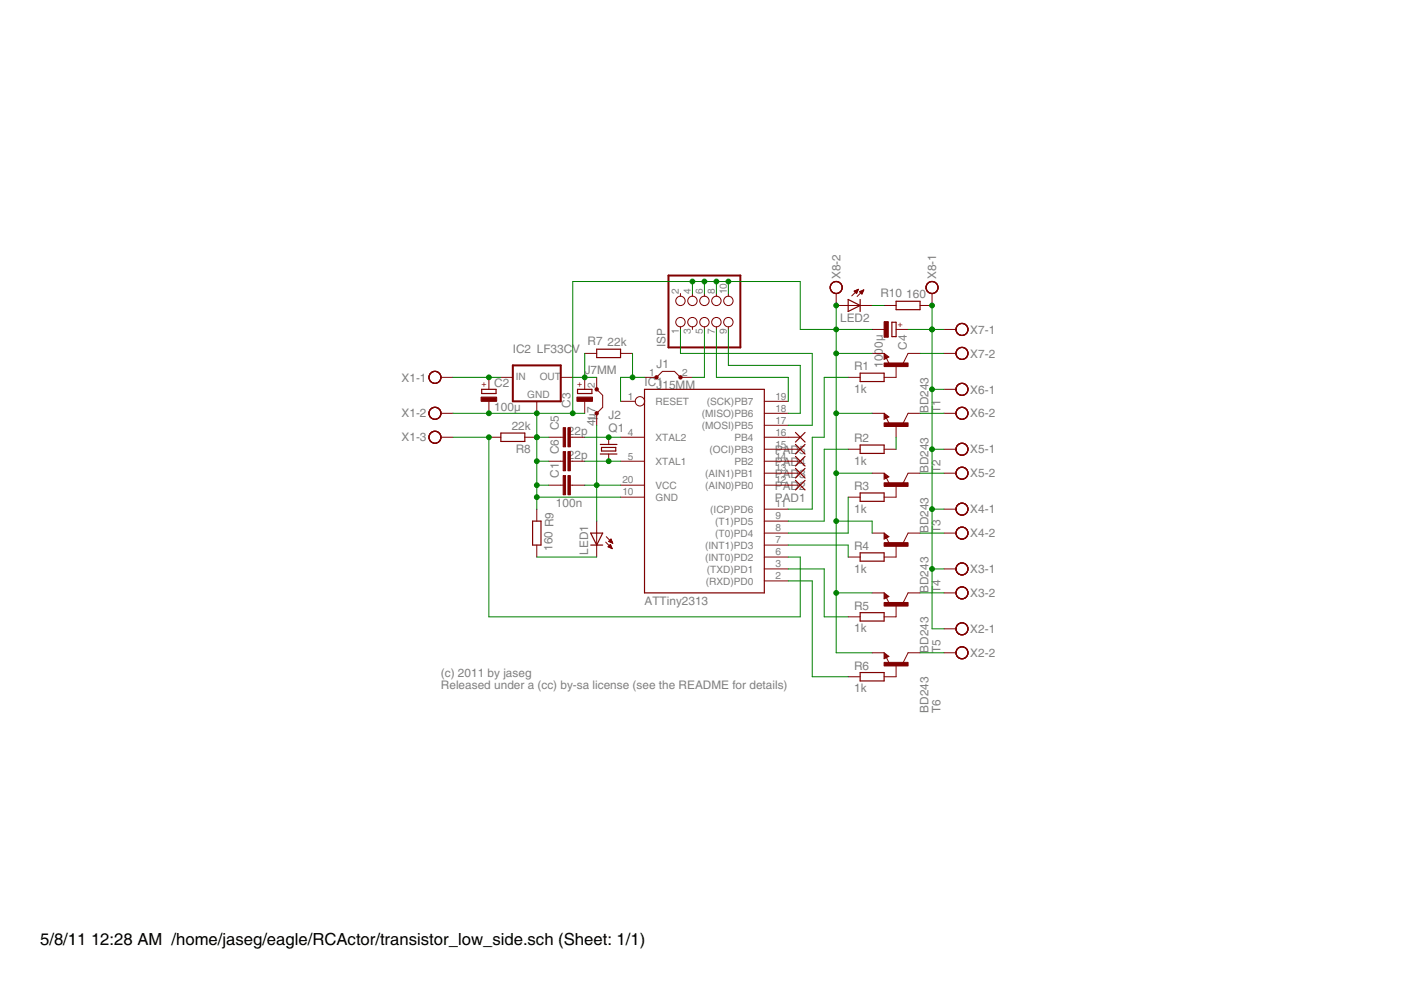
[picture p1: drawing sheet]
<svg xmlns="http://www.w3.org/2000/svg" width="297mm" height="210mm" viewBox="0 0 297 210" stroke-linecap="round" stroke-linejoin="round" font-family="sans-serif">
<g fill="#800000" stroke="#800000" stroke-width=".21">
<path d="M162 85.1h5.1z"/>
<path d="M162 87.6h5.1z"/>
<path d="M162 90.2h5.1z"/>
<path d="M162 92.7h5.1z"/>
<path d="M162 95.2h5.1z"/>
<path d="M162 97.8h5.1z"/>
<path d="M162 100.3h5.1z"/>
<path d="M162 102.9h5.1z"/>
<path d="M162 107.9h5.1z"/>
<path d="M162 110.5h5.1z"/>
<path d="M162 113h5.1z"/>
<path d="M162 115.6h5.1z"/>
<path d="M162 118.1h5.1z"/>
<path d="M162 120.6h5.1z"/>
<path d="M162 123.2h5.1z"/>
<path d="M131.6 105.4h5z"/>
<path d="M131.6 102.9h5z"/>
<path d="M131.6 97.8h5z"/>
<path d="M131.6 92.7h5z"/>
<path d="M131.6 85.1h3.1z"/>
<path d="M93.5 80h2.5z"/>
<path d="M93.5 87.6h2.5z"/>
<path d="M93.5 92.7h2.5z"/>
<path d="M200.1 133.3h2.6z"/>
<path d="M200.1 138.4h2.6z"/>
<path d="M200.1 120.6h2.6z"/>
<path d="M200.1 125.7h2.6z"/>
<path d="M200.1 107.9h2.6z"/>
<path d="M200.1 113h2.6z"/>
<path d="M200.1 95.2h2.6z"/>
<path d="M200.1 100.3h2.6z"/>
<path d="M200.1 82.5h2.6z"/>
<path d="M200.1 87.6h2.6z"/>
<path d="M200.1 69.8h2.6z"/>
<path d="M200.1 74.9h2.6z"/>
<path d="M106.2 80h2.5z"/>
<path d="M113.8 85.1v2.5z"/>
<path d="M118.9 80h2.5z"/>
<path d="M116.4 102.9h2.5z"/>
<path d="M121.4 102.9h2.6z"/>
<path d="M118.9 102.9h.5z"/>
<path d="M120.9 102.9h.5z"/>
<path d="M103.7 85.1v2.5z"/>
<path d="M103.7 80v2.5z"/>
<path d="M124 85.1v2.5z"/>
<path d="M124 80v2.5z"/>
<path d="M197.6 62.2v2.6z"/>
<path d="M177.3 62.2v2.6z"/>
<path d="M184.9 69.8h2.5z"/>
<path d="M190 69.8h2.5z"/>
<path d="M190 77.5v2.5z"/>
<path d="M184.9 74.9h2.5z"/>
<path d="M192.5 74.9h2.6z"/>
<path d="M192.5 74.9l-1 2.1z"/>
<path d="M187.4 74.9l1.1 .8z"/>
<path d="M187.4 74.9v1.3z"/>
<path d="M187.4 76.2l1.1-.5z"/>
<path d="M187.9 75.9l.6 1.3z"/>
<path d="M187.4 80h2.6z"/>
<path d="M179.8 80h2.6z"/>
<path d="M187.4 95.2h2.6z"/>
<path d="M179.8 95.2h2.6z"/>
<path d="M187.4 105.4h2.6z"/>
<path d="M179.8 105.4h2.6z"/>
<path d="M187.4 118.1h2.6z"/>
<path d="M179.8 118.1h2.6z"/>
<path d="M187.4 130.8h2.6z"/>
<path d="M179.8 130.8h2.6z"/>
<path d="M187.4 143.5h2.6z"/>
<path d="M179.8 143.5h2.6z"/>
<path d="M190 90.2v2.5z"/>
<path d="M184.9 87.6h2.5z"/>
<path d="M192.5 87.6h2.6z"/>
<path d="M192.5 87.6l-1 2.1z"/>
<path d="M187.4 87.6l1.1 .8z"/>
<path d="M187.4 87.6v1.3z"/>
<path d="M187.4 88.9l1.1-.5z"/>
<path d="M187.9 88.6l.6 1.3z"/>
<path d="M190 102.9v2.5z"/>
<path d="M184.9 100.3h2.5z"/>
<path d="M192.5 100.3h2.6z"/>
<path d="M192.5 100.3l-1 2.1z"/>
<path d="M187.4 100.3l1.1 .8z"/>
<path d="M187.4 100.3v1.3z"/>
<path d="M187.4 101.6l1.1-.5z"/>
<path d="M187.9 101.3l.6 1.3z"/>
<path d="M190 115.6v2.5z"/>
<path d="M184.9 113h2.5z"/>
<path d="M192.5 113h2.6z"/>
<path d="M192.5 113l-1 2.1z"/>
<path d="M187.4 113l1.1 .8z"/>
<path d="M187.4 113v1.3z"/>
<path d="M187.4 114.3l1.1-.5z"/>
<path d="M187.9 114l.6 1.3z"/>
<path d="M190 128.2v2.6z"/>
<path d="M184.9 125.7h2.5z"/>
<path d="M192.5 125.7h2.6z"/>
<path d="M192.5 125.7l-1 2z"/>
<path d="M187.4 125.7l1.1 .8z"/>
<path d="M187.4 125.7v1.3z"/>
<path d="M187.4 127l1.1-.5z"/>
<path d="M187.9 126.7l.6 1.3z"/>
<path d="M190 140.9v2.6z"/>
<path d="M184.9 138.4h2.5z"/>
<path d="M192.5 138.4h2.6z"/>
<path d="M192.5 138.4l-1 2z"/>
<path d="M187.4 138.4l1.1 .8z"/>
<path d="M187.4 138.4v1.3z"/>
<path d="M187.4 139.7l1.1-.5z"/>
<path d="M187.9 139.4l.6 1.3z"/>
<path d="M144.3 69.3v.5z"/>
<path d="M144.3 62.2v.6z"/>
<path d="M146.8 69.3v.5z"/>
<path d="M146.8 62.2v.6z"/>
<path d="M149.3 69.3v.5z"/>
<path d="M149.3 62.2v.6z"/>
<path d="M151.9 69.3v.5z"/>
<path d="M151.9 62.2v.6z"/>
<path d="M154.4 69.3v.5z"/>
<path d="M154.4 62.2v.6z"/>
<path d="M129.1 92.7v1.5z"/>
<path d="M129.1 96.3v1.5z"/>
<path d="M116.4 92.7h2.5z"/>
<path d="M121.4 92.7h2.6z"/>
<path d="M118.9 92.7h.5z"/>
<path d="M120.9 92.7h.5z"/>
<path d="M116.4 97.8h2.5z"/>
<path d="M121.4 97.8h2.6z"/>
<path d="M118.9 97.8h.5z"/>
<path d="M120.9 97.8h.5z"/>
<path d="M124 74.9h2.5z"/>
<path d="M131.6 74.9h2.5z"/>
<path d="M103.7 92.7h2.5z"/>
<path d="M111.3 92.7h2.5z"/>
<path d="M136.6 80h2.6z"/>
<path d="M144.3 80h2.5z"/>
<path d="M139.2 80l1.3-1.3z"/>
<path d="M140.5 78.7h2.5z"/>
<path d="M143 78.7l1.3 1.3z"/>
<path d="M126.5 87.6v2.6z"/>
<path d="M126.5 80v2.5z"/>
<path d="M126.5 87.6l1.3-1.2z"/>
<path d="M127.8 83.8v2.6z"/>
<path d="M126.5 82.5l1.3 1.3z"/>
<path d="M167.1 102.9h2.6z"/>
<path d="M167.1 100.3h2.6z"/>
<path d="M167.1 97.8h2.6z"/>
<path d="M167.1 95.2h2.6z"/>
<path d="M167.1 92.7h2.6z"/>
<path d="M126.5 115.6v2.5z"/>
<path d="M126.5 110.5v2.5z"/>
<path d="M126.5 113v2.6z"/>
<path d="M128.5 113.8l1.4 1.4z"/>
<path d="M128.4 114.9l1.4 1.4z"/>
<path d="M129.5 114.3l.4 .9z"/>
<path d="M129.5 114.3l-.4 .5z"/>
<path d="M129.1 114.8l.8 .4z"/>
<path d="M129.6 115.1h.3z"/>
<path d="M129.4 114.9h.4z"/>
<path d="M129.1 114.8h.7z"/>
<path d="M129.1 114.7h.6z"/>
<path d="M129.3 114.6h.4z"/>
<path d="M129.4 114.4h.2z"/>
<path d="M129.4 115.4l.4 .9z"/>
<path d="M129.4 115.4l-.5 .5z"/>
<path d="M128.9 115.9l.9 .4z"/>
<path d="M129.4 116.1h.3z"/>
<path d="M129.1 116h.6z"/>
<path d="M128.9 115.9h.7z"/>
<path d="M129.1 115.8h.5z"/>
<path d="M129.2 115.7h.3z"/>
<path d="M129.3 115.5h.2z"/>
<path d="M113.8 107.9v2.6z"/>
<path d="M113.8 115.6v2.5z"/>
<path d="M182.4 64.8h2.5z"/>
<path d="M177.3 64.8h2.5z"/>
<path d="M179.8 64.8h2.6z"/>
<path d="M180.6 62.7l1.4-1.4z"/>
<path d="M181.7 62.9l1.4-1.4z"/>
<path d="M181.1 61.7l.9-.4z"/>
<path d="M181.1 61.7l.5 .5z"/>
<path d="M182 61.3l-.4 .9z"/>
<path d="M181.5 62.1h.1z"/>
<path d="M181.4 62h.3z"/>
<path d="M181.3 61.9h.5z"/>
<path d="M181.1 61.8h.7z"/>
<path d="M181.3 61.7h.6z"/>
<path d="M181.6 61.5h.3z"/>
<path d="M181.8 61.4h.2z"/>
<path d="M182.2 61.8l.9-.3z"/>
<path d="M182.2 61.8l.5 .6z"/>
<path d="M183.1 61.5l-.4 .9z"/>
<path d="M182.6 62.3h.2z"/>
<path d="M182.5 62.1h.3z"/>
<path d="M182.4 62h.5z"/>
<path d="M182.3 61.9h.6z"/>
<path d="M182.4 61.8h.6z"/>
<path d="M182.7 61.7h.3z"/>
<path d="M187.4 64.8h2.6z"/>
<path d="M195.1 64.8h2.5z"/>
</g>
<g fill="none" stroke="#800000" stroke-width=".21">
<circle cx="144.3" cy="68.3" r=".99"/>
<circle cx="144.3" cy="63.8" r=".99"/>
<circle cx="146.8" cy="68.3" r=".99"/>
<circle cx="146.8" cy="63.8" r=".99"/>
<circle cx="149.3" cy="68.3" r=".99"/>
<circle cx="149.3" cy="63.8" r=".99"/>
<circle cx="151.9" cy="68.3" r=".99"/>
<circle cx="151.9" cy="63.8" r=".99"/>
<circle cx="154.4" cy="63.8" r=".99"/>
<circle cx="154.4" cy="68.3" r=".99"/>
<circle cx="135.7" cy="85.1" r=".99"/>
</g>
<g fill="#800000" stroke="#800000" stroke-width=".25">
<path d="M136.6 82.5h25.4z"/>
<path d="M162 82.5v43.2z"/>
<path d="M136.6 125.7h25.4z"/>
<path d="M136.6 82.5v43.2z"/>
<path d="M102.1 83.4h3.1z"/>
<path d="M105.2 82.5v.9z"/>
<path d="M102.1 82.5v.9z"/>
<path d="M102.1 82.5h3.1z"/>
<path d="M122.4 83.4h3.1z"/>
<path d="M125.5 82.5v.9z"/>
<path d="M122.4 82.5v.9z"/>
<path d="M122.4 82.5h3.1z"/>
<path d="M189.1 68.3v3.1z"/>
<path d="M189.1 71.4h.9z"/>
<path d="M189.1 68.3h.9z"/>
<path d="M190 68.3v3.1z"/>
<path d="M187.6 75.2v.7z"/>
<path d="M187.6 75.2l.6 .5z"/>
<path d="M187.7 75.9l.5-.2z"/>
<path d="M187.7 75.6v.3z"/>
<path d="M187.7 75.6l.3 .1z"/>
<path d="M182.4 80.9h5z"/>
<path d="M182.4 79.1h5z"/>
<path d="M187.4 79.1v1.8z"/>
<path d="M182.4 79.1v1.8z"/>
<path d="M182.4 96.1h5z"/>
<path d="M182.4 94.4h5z"/>
<path d="M187.4 94.4v1.7z"/>
<path d="M182.4 94.4v1.7z"/>
<path d="M182.4 106.3h5z"/>
<path d="M182.4 104.5h5z"/>
<path d="M187.4 104.5v1.8z"/>
<path d="M182.4 104.5v1.8z"/>
<path d="M182.4 119h5z"/>
<path d="M182.4 117.2h5z"/>
<path d="M187.4 117.2v1.8z"/>
<path d="M182.4 117.2v1.8z"/>
<path d="M182.4 131.7h5z"/>
<path d="M182.4 129.9h5z"/>
<path d="M187.4 129.9v1.8z"/>
<path d="M182.4 129.9v1.8z"/>
<path d="M182.4 144.4h5z"/>
<path d="M182.4 142.6h5z"/>
<path d="M187.4 142.6v1.8z"/>
<path d="M182.4 142.6v1.8z"/>
<path d="M187.6 87.9v.7z"/>
<path d="M187.6 87.9l.6 .5z"/>
<path d="M187.7 88.6l.5-.2z"/>
<path d="M187.7 88.3v.3z"/>
<path d="M187.7 88.3l.3 .1z"/>
<path d="M187.6 100.6v.7z"/>
<path d="M187.6 100.6l.6 .5z"/>
<path d="M187.7 101.3l.5-.2z"/>
<path d="M187.7 101v.3z"/>
<path d="M187.7 101l.3 .1z"/>
<path d="M187.6 113.3v.7z"/>
<path d="M187.6 113.3l.6 .5z"/>
<path d="M187.7 114l.5-.2z"/>
<path d="M187.7 113.7v.3z"/>
<path d="M187.7 113.7l.3 .1z"/>
<path d="M187.6 126v.7z"/>
<path d="M187.6 126l.6 .5z"/>
<path d="M187.7 126.7l.5-.2z"/>
<path d="M187.7 126.3v.4z"/>
<path d="M187.7 126.3l.3 .2z"/>
<path d="M187.6 138.7v.7z"/>
<path d="M187.6 138.7l.6 .5z"/>
<path d="M187.7 139.4l.5-.2z"/>
<path d="M187.7 139v.4z"/>
<path d="M187.7 139l.3 .2z"/>
<path d="M127.5 95.6h3.1z"/>
<path d="M130.6 94.9v.7z"/>
<path d="M127.5 94.9h3.1z"/>
<path d="M127.5 94.9v.7z"/>
<path d="M127.3 94.2h3.5z"/>
<path d="M127.3 96.3h3.5z"/>
<path d="M126.5 74h5.1z"/>
<path d="M126.5 75.8h5.1z"/>
<path d="M126.5 74v1.8z"/>
<path d="M131.6 74v1.8z"/>
<path d="M106.2 91.8h5.1z"/>
<path d="M106.2 93.6h5.1z"/>
<path d="M106.2 91.8v1.8z"/>
<path d="M111.3 91.8v1.8z"/>
<path d="M168.7 101.9l2 2z"/>
<path d="M170.7 101.9l-2 2z"/>
<path d="M168.7 99.3l2 2z"/>
<path d="M170.7 99.3l-2 2z"/>
<path d="M168.7 96.8l2 2z"/>
<path d="M170.7 96.8l-2 2z"/>
<path d="M168.7 94.2l2 2.1z"/>
<path d="M170.7 94.2l-2 2.1z"/>
<path d="M168.7 91.7l2 2z"/>
<path d="M170.7 91.7l-2 2z"/>
<path d="M125.2 113l1.3 2.6z"/>
<path d="M127.8 113l-1.3 2.6z"/>
<path d="M125.2 115.6h1.3z"/>
<path d="M126.5 115.6h1.3z"/>
<path d="M125.2 113h1.3z"/>
<path d="M126.5 113h1.3z"/>
<path d="M114.7 110.5v5.1z"/>
<path d="M112.9 110.5v5.1z"/>
<path d="M112.9 110.5h1.8z"/>
<path d="M112.9 115.6h1.8z"/>
<path d="M179.8 66l2.6-1.2z"/>
<path d="M179.8 63.5l2.6 1.3z"/>
<path d="M182.4 64.8v1.2z"/>
<path d="M182.4 63.5v1.3z"/>
<path d="M179.8 64.8v1.2z"/>
<path d="M179.8 63.5v1.3z"/>
<path d="M190 63.9h5.1z"/>
<path d="M190 65.7h5.1z"/>
<path d="M190 63.9v1.8z"/>
<path d="M195.1 63.9v1.8z"/>
</g>
<g fill="none" stroke="#800000" stroke-width=".25">
<circle cx="177.3" cy="61" r="1.27"/>
<circle cx="197.6" cy="61" r="1.27"/>
<circle cx="204" cy="74.9" r="1.27"/>
<circle cx="204" cy="69.8" r="1.27"/>
<circle cx="92.2" cy="87.6" r="1.27"/>
<circle cx="92.2" cy="92.7" r="1.27"/>
<circle cx="92.2" cy="80" r="1.27"/>
<circle cx="204" cy="95.2" r="1.27"/>
<circle cx="204" cy="87.6" r="1.27"/>
<circle cx="204" cy="82.5" r="1.27"/>
<circle cx="204" cy="107.9" r="1.27"/>
<circle cx="204" cy="113" r="1.27"/>
<circle cx="204" cy="100.3" r="1.27"/>
<circle cx="204" cy="138.4" r="1.27"/>
<circle cx="204" cy="120.6" r="1.27"/>
<circle cx="204" cy="125.7" r="1.27"/>
<circle cx="204" cy="133.3" r="1.27"/>
</g>
<g fill="#800000" stroke="#800000" stroke-width=".42">
<path d="M108.7 85.1h10.2z"/>
<path d="M118.9 77.5v7.6z"/>
<path d="M108.7 77.5h10.2z"/>
<path d="M108.7 77.5v7.6z"/>
<path d="M157 58.4v15.3z"/>
<path d="M141.7 58.4h15.3z"/>
<path d="M141.7 58.4v15.3z"/>
<path d="M141.7 73.7h15.3z"/>
</g>
<g fill="#800000" stroke="#800000" stroke-width=".21">
<path d="M120.4 100.8h.5v4.1h-.5z"/>
<path d="M119.4 100.8h.5v4.1h-.5z"/>
<path d="M102 84.2h3.3v.9h-3.3z"/>
<path d="M122.3 84.2h3.3v.9h-3.3z"/>
<path d="M187.4 68.2h.9v3.3h-.9z"/>
<path d="M187.4 77h5.1v.7h-5.1z"/>
<path d="M187.4 89.7h5.1v.7h-5.1z"/>
<path d="M187.4 102.4h5.1v.7h-5.1z"/>
<path d="M187.4 115.1h5.1v.7h-5.1z"/>
<path d="M187.4 127.7h5.1v.8h-5.1z"/>
<path d="M187.4 140.4h5.1v.8h-5.1z"/>
<path d="M120.4 90.7h.5v4h-.5z"/>
<path d="M119.4 90.7h.5v4h-.5z"/>
<path d="M120.4 95.8h.5v4h-.5z"/>
<path d="M119.4 95.8h.5v4h-.5z"/>
</g>
<g fill="none" stroke="#800000" stroke-width=".42">
<circle cx="126.5" cy="82.5" r=".25"/>
<circle cx="126.5" cy="87.6" r=".25"/>
<circle cx="139.2" cy="80" r=".25"/>
<circle cx="144.3" cy="80" r=".25"/>
</g>
<g fill="#008000" stroke="#008000" stroke-width=".21">
<path d="M190 92.7v2.5z"/>
<path d="M172.2 143.5h7.6z"/>
<path d="M172.2 123.2v20.3z"/>
<path d="M167.1 123.2h5.1z"/>
<path d="M174.7 130.8h5.1z"/>
<path d="M174.7 120.6v10.2z"/>
<path d="M167.1 120.6h7.6z"/>
<path d="M179.8 115.6v2.5z"/>
<path d="M167.1 115.6h12.7z"/>
<path d="M174.7 80h5.1z"/>
<path d="M174.7 80v12.7z"/>
<path d="M172.2 92.7h2.5z"/>
<path d="M172.2 92.7v15.2z"/>
<path d="M167.1 107.9h5.1z"/>
<path d="M174.7 95.2h5.1z"/>
<path d="M174.7 95.2v15.3z"/>
<path d="M167.1 110.5h7.6z"/>
<path d="M179.8 105.4v7.6z"/>
<path d="M167.1 113h12.7z"/>
<path d="M146.8 59.7v2.5z"/>
<path d="M146.8 59.7h2.5z"/>
<path d="M149.3 59.7h2.6z"/>
<path d="M151.9 59.7h2.5z"/>
<path d="M154.4 59.7v2.5z"/>
<path d="M151.9 59.7v2.5z"/>
<path d="M149.3 59.7v2.5z"/>
<path d="M103.7 87.6h10.1z"/>
<path d="M113.8 87.6h7.6z"/>
<path d="M121.4 87.6h2.6z"/>
<path d="M113.8 105.4h17.8z"/>
<path d="M113.8 102.9v2.5z"/>
<path d="M113.8 97.8v5.1z"/>
<path d="M113.8 92.7v5.1z"/>
<path d="M113.8 87.6v5.1z"/>
<path d="M113.8 102.9h2.6z"/>
<path d="M113.8 97.8h2.6z"/>
<path d="M113.8 92.7h2.6z"/>
<path d="M96 87.6h7.7z"/>
<path d="M121.4 59.7h25.4z"/>
<path d="M154.4 59.7h15.3z"/>
<path d="M169.7 59.7v10.1z"/>
<path d="M177.3 69.8h7.6z"/>
<path d="M177.3 69.8v5.1z"/>
<path d="M177.3 74.9h7.6z"/>
<path d="M177.3 138.4h7.6z"/>
<path d="M177.3 125.7v12.7z"/>
<path d="M177.3 110.5v15.2z"/>
<path d="M177.3 100.3v10.2z"/>
<path d="M177.3 87.6v12.7z"/>
<path d="M177.3 74.9v12.7z"/>
<path d="M177.3 87.6h7.6z"/>
<path d="M177.3 100.3h7.6z"/>
<path d="M177.3 110.5h7.6z"/>
<path d="M184.9 110.5v2.5z"/>
<path d="M177.3 125.7h7.6z"/>
<path d="M177.3 64.8v5z"/>
<path d="M169.7 69.8h7.6z"/>
<path d="M121.4 59.7v27.9z"/>
<path d="M113.8 105.4v2.5z"/>
<path d="M124 80h2.5z"/>
<path d="M124 74.9v5.1z"/>
<path d="M121.4 80h2.6z"/>
<path d="M103.7 80h2.5z"/>
<path d="M96 80h7.7z"/>
<path d="M129.1 92.7h2.5z"/>
<path d="M124 92.7h5.1z"/>
<path d="M129.1 97.8h2.5z"/>
<path d="M124 97.8h5.1z"/>
<path d="M134.1 74.9v5.1z"/>
<path d="M131.6 80h2.5z"/>
<path d="M131.6 80v5.1z"/>
<path d="M134.1 80h2.5z"/>
<path d="M144.3 69.8v5.1z"/>
<path d="M144.3 74.9h27.9z"/>
<path d="M172.2 74.9v15.3z"/>
<path d="M167.1 90.2h5.1z"/>
<path d="M151.9 69.8v10.2z"/>
<path d="M151.9 80h15.2z"/>
<path d="M167.1 80v5.1z"/>
<path d="M154.4 69.8v7.7z"/>
<path d="M154.4 77.5h15.3z"/>
<path d="M169.7 77.5v10.1z"/>
<path d="M167.1 87.6h2.6z"/>
<path d="M192.5 69.8h5.1z"/>
<path d="M197.6 69.8h2.5z"/>
<path d="M197.6 69.8v12.7z"/>
<path d="M197.6 82.5h2.5z"/>
<path d="M197.6 82.5v12.7z"/>
<path d="M197.6 95.2h2.5z"/>
<path d="M197.6 95.2v12.7z"/>
<path d="M197.6 107.9h2.5z"/>
<path d="M197.6 107.9v12.7z"/>
<path d="M197.6 120.6h2.5z"/>
<path d="M197.6 120.6v12.7z"/>
<path d="M197.6 133.3h2.5z"/>
<path d="M197.6 64.8v5z"/>
<path d="M195.1 74.9h5z"/>
<path d="M96 92.7h7.7z"/>
<path d="M167.1 118.1h2.6z"/>
<path d="M169.7 118.1v12.7z"/>
<path d="M103.7 130.8h66z"/>
<path d="M103.7 92.7v38.1z"/>
<path d="M195.1 138.4h5z"/>
<path d="M195.1 87.6h5z"/>
<path d="M195.1 100.3h5z"/>
<path d="M195.1 113h5z"/>
<path d="M195.1 125.7h5z"/>
<path d="M149.3 69.8v10.2z"/>
<path d="M146.8 80h2.5z"/>
<path d="M126.5 102.9h5.1z"/>
<path d="M124 102.9h2.5z"/>
<path d="M126.5 90.2v12.7z"/>
<path d="M126.5 102.9v7.6z"/>
<path d="M113.8 118.1h12.7z"/>
<path d="M184.9 64.8h2.5z"/>
<circle cx="151.9" cy="59.7" r=".51"/>
<circle cx="149.3" cy="59.7" r=".51"/>
<circle cx="113.8" cy="87.6" r=".51"/>
<circle cx="113.8" cy="102.9" r=".51"/>
<circle cx="113.8" cy="97.8" r=".51"/>
<circle cx="113.8" cy="92.7" r=".51"/>
<circle cx="103.7" cy="87.6" r=".51"/>
<circle cx="146.8" cy="59.7" r=".51"/>
<circle cx="121.4" cy="87.6" r=".51"/>
<circle cx="154.4" cy="59.7" r=".51"/>
<circle cx="177.3" cy="74.9" r=".51"/>
<circle cx="177.3" cy="87.6" r=".51"/>
<circle cx="177.3" cy="100.3" r=".51"/>
<circle cx="177.3" cy="110.5" r=".51"/>
<circle cx="177.3" cy="125.7" r=".51"/>
<circle cx="177.3" cy="69.8" r=".51"/>
<circle cx="113.8" cy="105.4" r=".51"/>
<circle cx="177.3" cy="64.8" r=".51"/>
<circle cx="124" cy="80" r=".51"/>
<circle cx="103.7" cy="80" r=".51"/>
<circle cx="129.1" cy="92.7" r=".51"/>
<circle cx="129.1" cy="97.8" r=".51"/>
<circle cx="134.1" cy="80" r=".51"/>
<circle cx="197.6" cy="69.8" r=".51"/>
<circle cx="197.6" cy="82.5" r=".51"/>
<circle cx="197.6" cy="95.2" r=".51"/>
<circle cx="197.6" cy="107.9" r=".51"/>
<circle cx="197.6" cy="120.6" r=".51"/>
<circle cx="197.6" cy="64.8" r=".51"/>
<circle cx="103.7" cy="92.7" r=".51"/>
<circle cx="126.5" cy="102.9" r=".51"/>
</g>
<g font-size="3.5">
<text x="8.5" y="200.4">5/8/11</text>
<text x="19.3" y="200.4">12:28 AM /home/jaseg/eagle/RCActor/transistor_low_side.sch (Sheet: 1/1)</text>
</g>
<g font-size="2.5" fill="#808080">
<text x="178.2" y="59.2" transform="rotate(-90 178.2 59.2)">X8-2</text>
<text x="198.5" y="59.2" transform="rotate(-90 198.5 59.2)">X8-1</text>
<text x="186.7" y="63">R10</text>
<text x="192.1" y="63.3">160</text>
<text x="178.1" y="68.3">LED2</text>
<text x="205.7" y="70.7">X7-1</text>
<text x="108.7" y="74.9">IC2 LF33CV</text>
<text x="124.6" y="73.1">R7</text>
<text x="128.8" y="73.4">22k</text>
<text x="141.1" y="73.7" transform="rotate(-90 141.1 73.7)">ISP</text>
<text x="187.2" y="78" transform="rotate(-90 187.2 78)">1000µ</text>
<text x="192.2" y="74.2" transform="rotate(-90 192.2 74.2)">C4</text>
<text x="205.7" y="75.8">X7-2</text>
<text x="85.2" y="80.9">X1-1</text>
<text x="104.8" y="82.1">C2</text>
<text x="124" y="79.2">J7MM</text>
<text x="136.7" y="81.8">IC1</text>
<text x="139.2" y="82.5">J15MM</text>
<text x="139.2" y="78.1">J1</text>
<text x="181.1" y="83.3">1k</text>
<text x="181.1" y="78.5">R1</text>
<text x="205.7" y="83.4">X6-1</text>
<text x="85.2" y="88.5">X1-2</text>
<text x="104.8" y="87.1">100µ</text>
<text x="120.9" y="86.5" transform="rotate(-90 120.9 86.5)">C3</text>
<text x="129" y="88.8">J2</text>
<text x="196.8" y="87.6" transform="rotate(-90 196.8 87.6)">BD243</text>
<text x="199.4" y="87.6" transform="rotate(-90 199.4 87.6)">T1</text>
<text x="205.7" y="88.5">X6-2</text>
<text x="85.2" y="93.6">X1-3</text>
<text x="108.5" y="91.2">22k</text>
<text x="109.3" y="96">R8</text>
<text x="118.5" y="91.2" transform="rotate(-90 118.5 91.2)">C5</text>
<text x="120.4" y="92.3">22p</text>
<text x="126.2" y="90.4" transform="rotate(-90 126.2 90.4)">4µ7</text>
<text x="129" y="91.7">Q1</text>
<text x="181.1" y="93.7">R2</text>
<text x="118.5" y="101.3" transform="rotate(-90 118.5 101.3)">C1</text>
<text x="118.5" y="96.3" transform="rotate(-90 118.5 96.3)">C6</text>
<text x="120.4" y="97.4">22p</text>
<text x="164.3" y="101.4">PAD3</text>
<text x="164.3" y="98.9">PAD4</text>
<text x="164.3" y="96.3">PAD5</text>
<text x="181.1" y="98.5">1k</text>
<text x="196.8" y="100.3" transform="rotate(-90 196.8 100.3)">BD243</text>
<text x="199.4" y="100.3" transform="rotate(-90 199.4 100.3)">T2</text>
<text x="205.7" y="96.1">X5-1</text>
<text x="205.7" y="101.2">X5-2</text>
<text x="117.9" y="107.6">100n</text>
<text x="164.3" y="106.5">PAD1</text>
<text x="164.3" y="104">PAD2</text>
<text x="181.1" y="103.9">R3</text>
<text x="181.1" y="108.7">1k</text>
<text x="196.8" y="113" transform="rotate(-90 196.8 113)">BD243</text>
<text x="199.4" y="113" transform="rotate(-90 199.4 113)">T3</text>
<text x="205.7" y="108.8">X4-1</text>
<text x="205.7" y="113.9">X4-2</text>
<text x="117.1" y="116.8" transform="rotate(-90 117.1 116.8)">160 R9</text>
<text x="124.7" y="117.6" transform="rotate(-90 124.7 117.6)">LED1</text>
<text x="181.1" y="116.6">R4</text>
<text x="181.1" y="121.4">1k</text>
<text x="196.8" y="125.7" transform="rotate(-90 196.8 125.7)">BD243</text>
<text x="199.4" y="125.7" transform="rotate(-90 199.4 125.7)">T4</text>
<text x="205.7" y="121.5">X3-1</text>
<text x="136.7" y="128.3">ATTiny2313</text>
<text x="181.1" y="129.3">R5</text>
<text x="205.7" y="126.6">X3-2</text>
<text x="181.1" y="134.1">1k</text>
<text x="205.7" y="134.2">X2-1</text>
<text x="93.5" y="143.5">(c) 2011 by jaseg</text>
<text x="181.1" y="142">R6</text>
<text x="196.8" y="138.4" transform="rotate(-90 196.8 138.4)">BD243</text>
<text x="199.4" y="138.4" transform="rotate(-90 199.4 138.4)">T5</text>
<text x="205.7" y="139.3">X2-2</text>
<text x="93.5" y="146">Released under a (cc) by-sa license (see the README for details)</text>
<text x="181.1" y="146.8">1k</text>
<text x="196.8" y="151.1" transform="rotate(-90 196.8 151.1)">BD243</text>
<text x="199.4" y="151.1" transform="rotate(-90 199.4 151.1)">T6</text>
</g>
<g font-size="2.1" fill="#808080">
<text x="143.9" y="62.4" transform="rotate(-90 143.9 62.4)">2</text>
<text x="146.5" y="62.4" transform="rotate(-90 146.5 62.4)">4</text>
<text x="149" y="62.4" transform="rotate(-90 149 62.4)">6</text>
<text x="151.5" y="62.4" transform="rotate(-90 151.5 62.4)">8</text>
<text x="154.1" y="62.4" transform="rotate(-90 154.1 62.4)">10</text>
<text x="143.9" y="70.8" transform="rotate(-90 143.9 70.8)">1</text>
<text x="146.5" y="70.8" transform="rotate(-90 146.5 70.8)">3</text>
<text x="149" y="70.8" transform="rotate(-90 149 70.8)">5</text>
<text x="151.5" y="70.8" transform="rotate(-90 151.5 70.8)">7</text>
<text x="154.1" y="70.8" transform="rotate(-90 154.1 70.8)">9</text>
<text x="109.4" y="80.6">IN</text>
<text x="114.4" y="80.6">OUT</text>
<text x="126.1" y="82.2" transform="rotate(-90 126.1 82.2)">2</text>
<text x="137.7" y="79.7">1</text>
<text x="144.6" y="79.7">2</text>
<text x="111.8" y="84.3">GND</text>
<text x="126.1" y="89.2" transform="rotate(-90 126.1 89.2)">1</text>
<text x="133.1" y="84.7">1</text>
<text x="139" y="85.9">RESET</text>
<text x="148.8" y="88.4">(MISO)PB6</text>
<text x="149.9" y="85.9">(SCK)PB7</text>
<text x="164.4" y="84.7">19</text>
<text x="164.4" y="87.3">18</text>
<text x="164.4" y="89.8">17</text>
<text x="133.1" y="92.4">4</text>
<text x="139" y="93.5">XTAL2</text>
<text x="148.8" y="90.9">(MOSI)PB5</text>
<text x="155.7" y="93.5">PB4</text>
<text x="164.4" y="92.4">16</text>
<text x="164.4" y="94.9">15</text>
<text x="133.1" y="97.4">5</text>
<text x="139" y="98.5">XTAL1</text>
<text x="149.5" y="101.1">(AIN1)PB1</text>
<text x="150.4" y="96">(OCI)PB3</text>
<text x="155.7" y="98.5">PB2</text>
<text x="164.4" y="97.4">14</text>
<text x="164.4" y="100">13</text>
<text x="132" y="105">10</text>
<text x="132" y="102.5">20</text>
<text x="139" y="106.2">GND</text>
<text x="139" y="103.6">VCC</text>
<text x="149.5" y="103.6">(AIN0)PB0</text>
<text x="164.4" y="102.5">12</text>
<text x="164.4" y="107.6">11</text>
<text x="150.6" y="108.7">(ICP)PD6</text>
<text x="151.6" y="111.2">(T1)PD5</text>
<text x="151.6" y="113.8">(T0)PD4</text>
<text x="164.4" y="110.1">9</text>
<text x="164.4" y="112.7">8</text>
<text x="149.5" y="116.3">(INT1)PD3</text>
<text x="149.5" y="118.9">(INT0)PD2</text>
<text x="164.4" y="115.2">7</text>
<text x="164.4" y="117.7">6</text>
<text x="149.6" y="123.9">(RXD)PD0</text>
<text x="149.9" y="121.4">(TXD)PD1</text>
<text x="164.4" y="120.3">3</text>
<text x="164.4" y="122.8">2</text>
</g>
<g font-size="1.8" fill="#800000">
<text x="190.4" y="69.3">+</text>
<text x="103.1" y="82.1" transform="rotate(-90 103.1 82.1)">+</text>
<text x="123.4" y="82.1" transform="rotate(-90 123.4 82.1)">+</text>
</g>
</svg>
